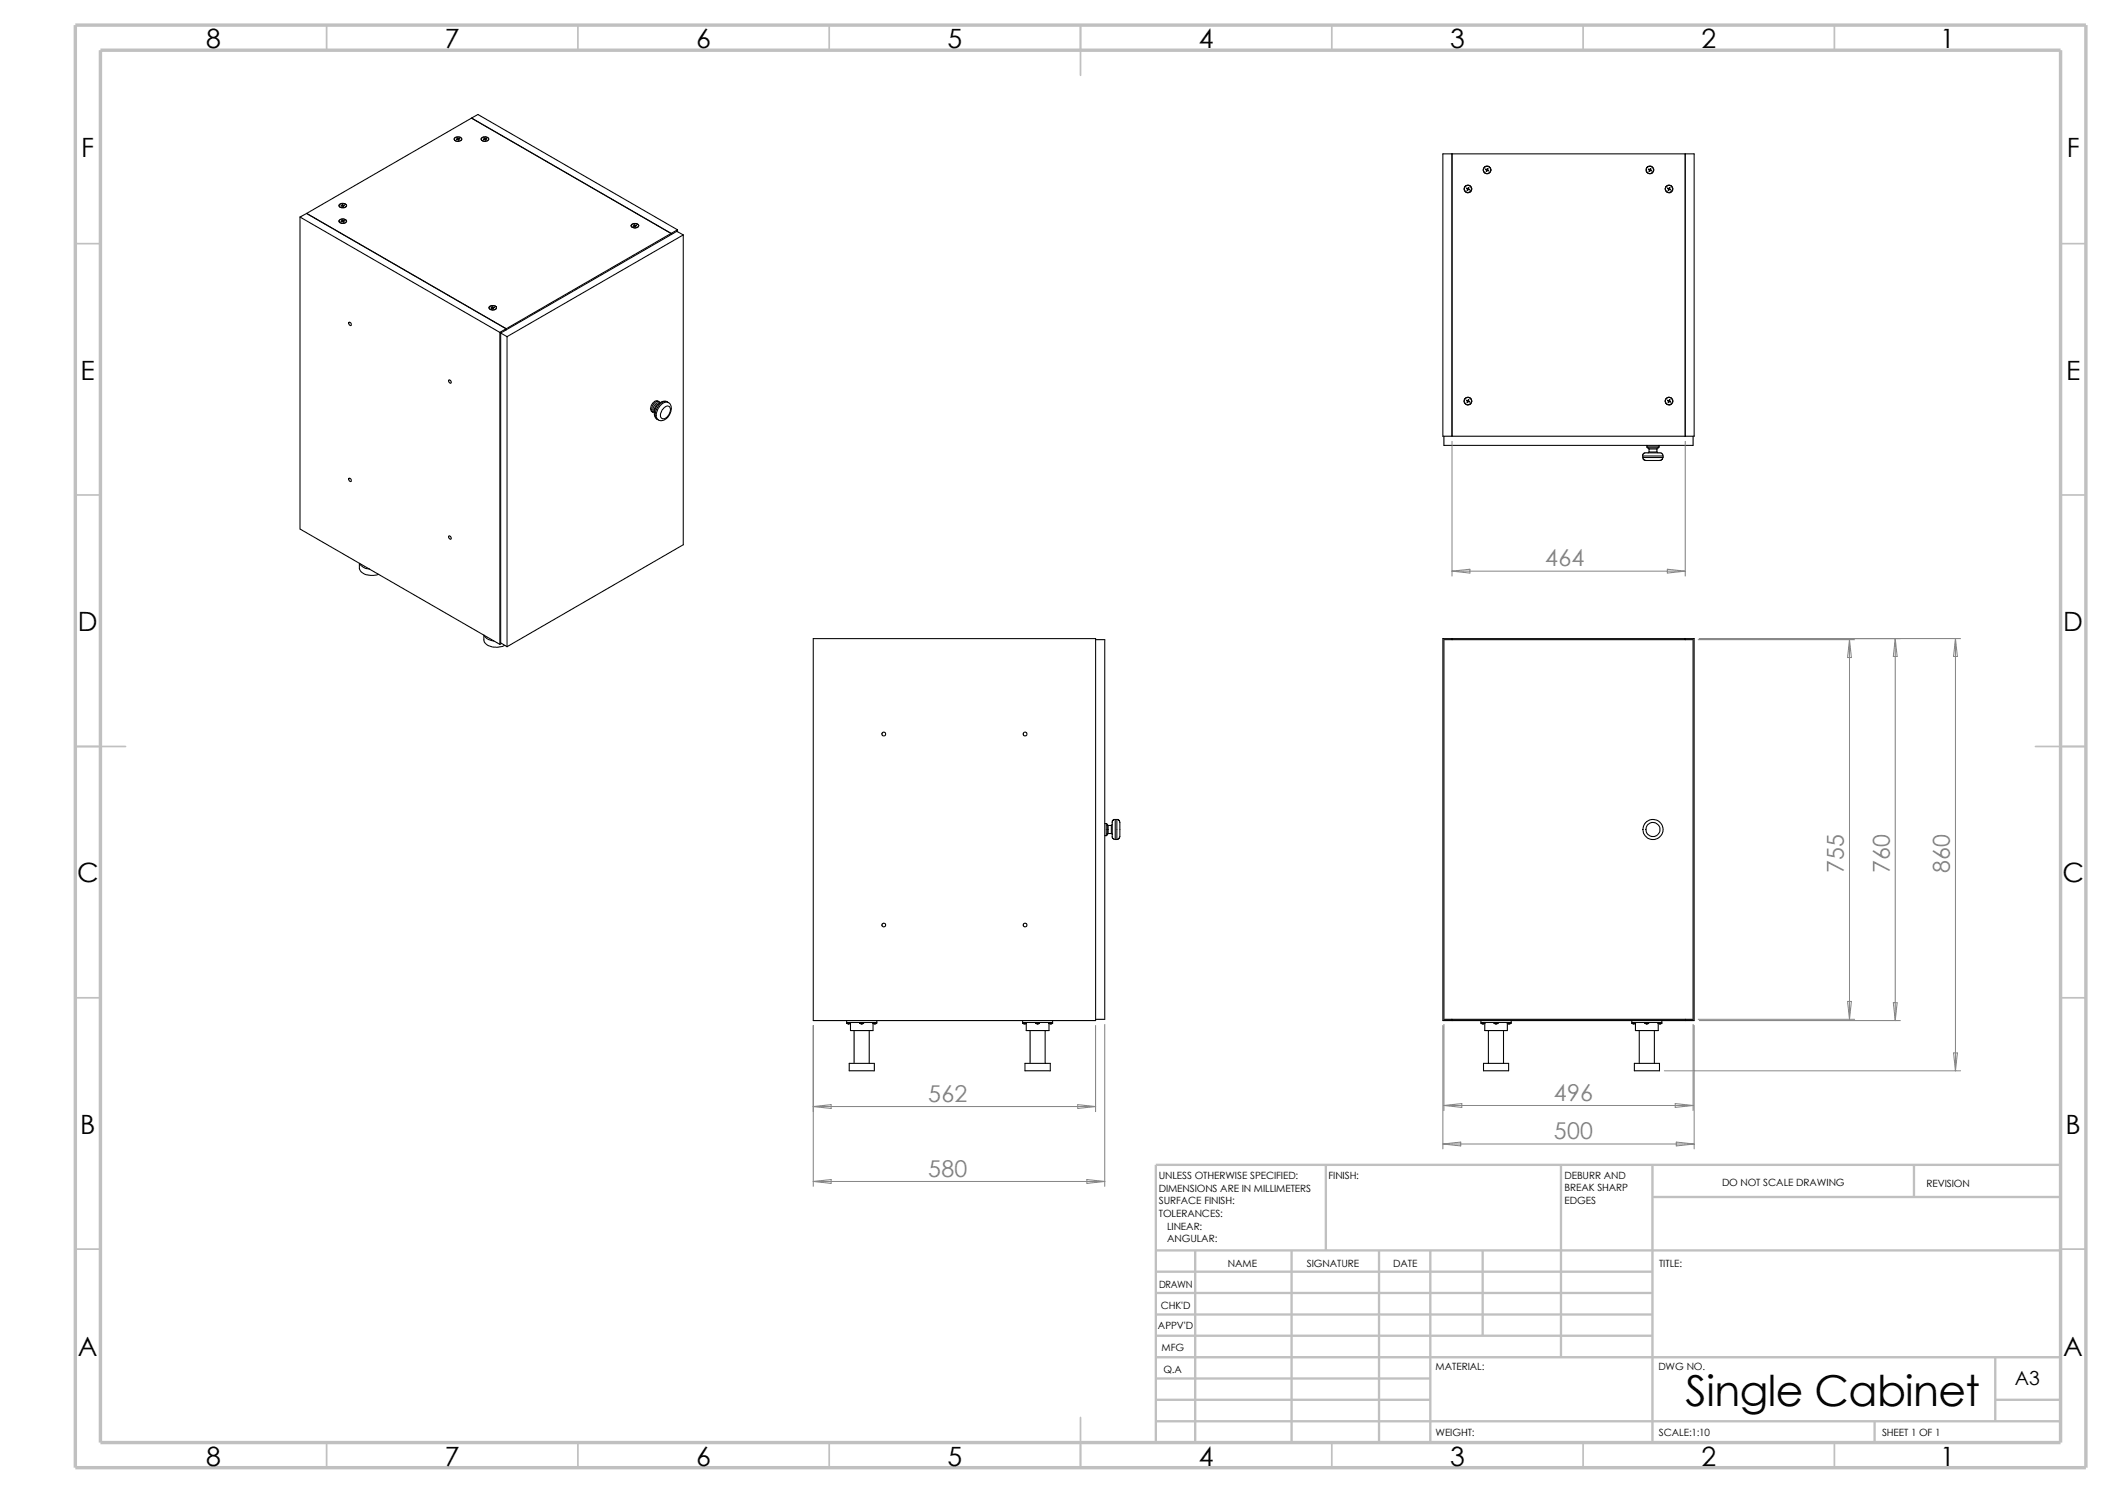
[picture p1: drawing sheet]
<svg xmlns="http://www.w3.org/2000/svg" width="420mm" height="297mm" viewBox="0 0 420 297" stroke-linecap="round" stroke-linejoin="round" font-family="sans-serif">
<g fill="none" stroke="#c0c0c0" stroke-width=".34">
<path d="M65 5v5M115 5v5M165 5v5M215 5v10M265 5v5M315 5v5M365 5v5M15 48.5h5M410 48.5h5M15 98.5h5M410 98.5h5M15 148.5h10"/>
<path d="M405 148.5h10M15 198.5h5M410 198.5h5M15 248.5h5M410 248.5h5M65 287v5M115 287v5M165 287v5M215 282v10M265 287v5M315 287v5M365 287v5"/>
</g>
<g fill="none" stroke="#c0c0c0" stroke-width=".47">
<path d="M263.8 231.7v17.1M310.6 231.7v38.3M328.8 231.7v55.3M328.8 238.1h81.2M380.8 231.7v6.4M410 231.7h-180v55.3M230 248.8h180M230 257.2h98.8M230 253h98.8M237.8 248.8v38.2M257 248.8v38.2M274.4 248.8v38.2"/>
<path d="M284.6 248.8v38.2M295 248.8v16.9M230 261.5h98.8M230 274.2h54.6M230 270h180M230 265.7h98.8M230 278.5h54.6M397 270v12.7M397 278.5h13M230 282.7h180M373 282.7v4.3"/>
</g>
<path d="M15 5h400v287h-400zM20 10h390v277h-390z" fill="none" stroke="#c0c0c0" stroke-width=".68" stroke-linecap="butt"/>
<g fill="none" stroke="#000" stroke-width=".21">
<path d="M90.4 27.5l.1-.1a.79 .79 0 0 1 1.3 .4l-.1 .1a.94 .94 0 0 1-1.4-.3zM90.5 27.4l.2-.1a.7 .7 0 0 1 1.1 .5 .83 .83 0 0 1-1.4-.2zM91 27.5l.1 .1M91 27.5v.1M91.1 27.6l-.3 .2 .3-.1M91.1 27.7l.1 .2M91.1 27.6v.1M91.1 27.6h.3l-.2 .1M91.1 27.6v.2M91.2 27.7v.2M93.8 23.5l-32.8 19M93.8 23.5l39.7 22.9"/>
<path d="M93.8 23.5l1.3-.7 39.7 22.9M95.8 27.6a.91 .91 0 0 1 1.4 0 .86 .86 0 0 1-1.5 0zM95.8 27.5l.1-.1a.79 .79 0 0 1 1.3 .4l-.1 .1a.94 .94 0 0 1-1.4-.3zM96.4 27.5l-.2 .3 .4 .1M96.4 27.5l.1 .1M96.4 27.5v.2M96.5 27.6l.1 .3M96.8 27.6h-.3M96.8 27.6l-.2 .3M96.8 27.6h.1M287.1 30.6h50v56.2h-50zM288.9 30.6v56.2"/>
<path d="M291.8 37.4l.2 .1 .2-.2-.1 .3 .3 .2-.3-.1-.2 .1 .1-.2zM295.6 33.7h.2l.2-.2-.1 .3 .3 .1-.1 .1-.2-.1-.2 .2 .1-.3zM328 33.7h.3l.1-.2-.1 .3 .3 .1-.1 .1-.2-.1-.1 .2h-.1l.1-.3zM331.8 37.4l.2 .1 .2-.2-.1 .3 .3 .2-.3-.1-.2 .1 .1-.2zM335.3 30.6v56.2M59.7 43.2l39.7 22.9M59.7 43.2v62l39.7 23M61 42.5l39.7 22.9M61 42.5l-1.3 .7M67.4 43.9l.2-.2a.93 .93 0 0 1 1.4 .3 .84 .84 0 0 1-.8 .5 .84 .84 0 0 1-.8-.6zM67.4 40.8a.92 .92 0 0 1 1.6 .1 .88 .88 0 0 1-1.6-.1zM67.5 40.7a1.01 1.01 0 0 1 1.5 .2 .87 .87 0 0 1-1.6 0z"/>
<path d="M67.6 43.7a.82 .82 0 0 1 1.3 .4 .86 .86 0 0 1-1.5-.1zM68.1 43.8l.1 .2M68.1 43.8l-.2 .3 .3-.1 .2 .2-.2-.2 .3-.1M68.1 40.7v.2M68.1 43.8v.3M68.1 40.7l.1 .2M68.1 40.7v.2l-.2 .1 .5 .1-.2-.2 .3-.1M68.2 40.9v.2M68.2 44v.2M68.5 43.9l-.3 .1M68.5 40.8v.1M68.5 43.9v.1"/>
<path d="M68.5 40.8l-.3 .1M125.6 44.7a.99 .99 0 0 1 1.5 .2 .86 .86 0 0 1-1.5 0zM125.6 44.7l.1-.1a.82 .82 0 0 1 1.3 .4 .86 .86 0 0 1-1.4-.1zM126.2 44.7l.2 .4M126.2 44.7l-.2 .3 .4 .1M126.2 44.7v.3M126.6 44.8l-.2 .1v.2M126.6 44.8l-.2 .1M126.6 44.8v.1M133.5 46.4l-32.8 19M133.5 46.4v.3M134.8 45.7l-1.3 .7"/>
<path d="M134.8 45.7v.4M135.9 46.7l-35 20.3M135.9 46.7v61.7l-35 20.3M135.9 46.7l-1.2-.7-35.1 20.3M69.4 64.2a.34 .34 0 0 1 .4 .1 .34 .34 0 0 1-.1 .5l-.2-.2zM89.3 75.6a.35 .35 0 0 1 .4 .2 .35 .35 0 0 1-.1 .4l-.3-.3zM97.3 61.1l.1-.1a.89 .89 0 0 1 1.4 .3 .82 .82 0 0 1-.8 .4 .82 .82 0 0 1-.7-.5zM97.4 61l.1-.1a.78 .78 0 0 1 1.3 .4 .86 .86 0 0 1-1.5-.2zM98 61v.2l-.3 .1h.3M98 61v.2M98 61v.3M98 61.3l.1 .1"/>
<path d="M98 61.2v.1M98.1 61.3l.1 .1h-.1M98.1 61.3v.1M98.3 61.1l-.2 .2M98.3 61.1l-.3 .1M98.3 61.1v.1M99.4 66.1v62.1M99.6 66.3v61.6l1.3 .8M99.6 66.3l1.3 .7M100.7 65.4v.2M100.7 65.4l-1.3 .7M100.9 67v61.7"/>
<path d="M131.1 79.9l.2 .2M131.1 79.9a.85 .85 0 0 0-1.3 .5 .99 .99 0 0 0 .1 1.6M131.1 79.9a1.26 1.26 0 0 0-1.4 1.4l.2 .7M132.8 80a1.98 1.98 0 0 0-2.5 1.7 1.39 1.39 0 0 0 .5 1.7M132.8 80a1.65 1.65 0 0 0-2.1 1.2 1.61 1.61 0 0 0 .1 2.2M132.8 80l.2 .1M291.8 79.6l.2 .2 .2-.3-.1 .3 .3 .2-.3-.1-.2 .2 .1-.3zM331.8 79.6l.2 .2 .2-.3-.1 .3 .3 .2-.3-.1-.2 .2 .1-.3zM69.4 95.2a.34 .34 0 0 1 .4 .1 .34 .34 0 0 1-.1 .5l-.2-.2zM129.9 82h.3M130.8 83.4l.2 .1M131 80.4a1.02 1.02 0 0 0-.7 1.3"/>
<path d="M131.2 80.2a1.1 1.1 0 0 0-1.3 1.2l.3 .5M132.1 81.1a.73 .73 0 0 1 1.1-.2 .73 .73 0 0 1 .1 1.1 1.51 1.51 0 0 1-1.6 1.3 1.48 1.48 0 0 1 .4-2.2zM133 80.1a1.77 1.77 0 0 1 .1 2.6 1.58 1.58 0 0 1-2.1 .8M133 80.1a1.69 1.69 0 0 0-2 1.1 1.74 1.74 0 0 0 0 2.3M287.3 86.8v1.8h49.5v-1.8M292.7 80.1l-.4 .4h-.5l-.5-.4v-.6l.5-.4h.5l.4 .4v.6M326.8 90.7l.1-.3 .3-.3h3l.5 .1 .2 .5M326.9 91h4M327.7 88.6v.3M327.7 88.9l.2 .2M327.7 88.9h2.4M327.9 89.1l.2 .2"/>
<path d="M327.9 89.1h2M328.1 89.3v.6M328.1 89.9l-.2 .2M328.1 89.3h1.5M329.6 89.3v.6h-1.5M329.7 89.9l.2 .2M329.9 89.1l-.3 .2M330.1 88.9l-.2 .2M330.1 88.6v.3M330.8 91l-.2 .4-.4 .2h-2.8l-.4-.2-.1-.4M330.9 90.7h-4v.3M330.9 90.7v.3"/>
<path d="M71.5 112.1v.9a2.22 2.22 0 0 0 2.5 1.5l1.3-.2M71.5 112.1a2.31 2.31 0 0 0 2 1.1M89.3 106.6a.35 .35 0 0 1 .4 .2 .35 .35 0 0 1-.1 .5l-.3-.3zM96.3 126.4v.9a1.97 1.97 0 0 0 2.2 1.4l1.4-.1 .6-.2M96.3 126.4a2.21 2.21 0 0 0 2 1.1M99.8 128l-.4 .2M161.8 127h56.2v76h-56.2zM218 127.3h1.8v75.5h-1.8M287.1 127h50v76h-50zM287.3 127.3h49.5v75.5h-49.5zM288.9 127v.3M335.3 127v.3"/>
<path d="M219.8 163.8h.3M219.8 166.2h.3M220.1 163.8l.2 .2M220.1 163.8v2.4M220.3 164v2M220.3 166l-.2 .2M220.3 164l.2 .2M220.5 165.9l-.2 .1M220.5 164.2h.6M220.5 164.2v1.6h.6M221.1 165.8l.2 .2M221.1 164.2v1.6"/>
<path d="M221.3 164l-.2 .2M221.9 163l-.4 .1-.2 .5v3l.2 .3 .4 .1M221.9 163v4M221.9 163h.3M221.9 167h.3M222.2 163l.5 .2 .1 .4v2.8l-.1 .3-.5 .3M222.2 163v4M168.4 203v.4h6.1v-.4M168.5 203.5v.1M168.5 203.6h.1M168.5 203.6h.7h-.1M168.6 203.4l-.1 .1"/>
<path d="M168.6 203.6l.2 .1M168.6 203.6h.1M168.8 203.6v.1M168.9 203.6v.1M168.9 203.6l-.1 .1M169 211.5h4.9v1.5h-4.9zM169.1 203.6l-.2 .1M169.1 203.4l.1 .1h-.7M169.1 203.6h.1M169.2 203.4v1.6h4.5v-1.6M169.9 205v6.5M171.1 203.5v.1"/>
<path d="M171.1 203.6h.1M171.1 203.5h.7M171.1 203.6h.7M171.2 203.6h.1M171.2 203.4l-.1 .1M171.2 203.6l.2 .1M171.4 203.6v.1M171.7 203.6l-.3 .1M171.7 203.6h.1M171.7 203.4l.1 .1M171.8 203.6h-.1M171.8 203.5v.1"/>
<path d="M172.9 205v6.5M173.8 203.4l-.1 .1h.7M173.8 203.6l.2 .1M173.8 203.6h.1M174 203.6v.1M174 203.6h.1M174.1 203.6v.1M174.3 203.6h.1M174.3 203.4l.1 .1M174.3 203.6l-.2 .1M174.4 203.6h-.1M174.4 203.5v.1"/>
<path d="M174.4 203.6h-.7h.1M203.5 203v.4h5.9v-.4M203.5 203.5v.1M203.5 203.6h.1M203.5 203.6h.7M203.6 203.6h.1M203.6 203.4l-.1 .1M203.6 203.6l.2 .1M203.8 203.6h.1M203.8 203.6v.1M203.9 203.6v.1M203.9 211.5h5.1v1.5h-5.1z"/>
<path d="M204.1 203.4l.1 .1h-.7M204.1 203.6h.1M204.1 203.6l-.2 .1M204.2 203.4v1.6h4.5v-1.6M204.2 203.6h-.1M204.9 205v6.5M206.1 203.5h.7M206.1 203.6h.7M206.1 203.5v.1M206.1 203.6h.1M206.2 203.6h.1M206.2 203.4l-.1 .1"/>
<path d="M206.2 203.6l.2 .1M206.4 203.6v.1M206.4 203.7h.1M206.5 203.6v.1M206.7 203.6l-.2 .1M206.7 203.6h.1M206.7 203.4l.1 .1M206.8 203.5v.1M206.8 203.6h-.1M207.9 205v6.5M208.7 203.6h.1M208.7 203.6h.7"/>
<path d="M208.8 203.4l-.1 .1h.7M208.8 203.6h.1M208.8 203.6l.2 .1M209 203.6v.1M209 203.6h.1M209.1 203.6v.1M209.3 203.6h.1M209.3 203.6l-.2 .1M209.3 203.4l.1 .1M209.4 203.6h-.1M209.4 203.5v.1M288.9 202.8v.2"/>
<path d="M294.6 203v.4h6.1v-.4M294.7 203.6h.7h-.1M294.7 203.5v.1M294.7 203.6h.1M294.8 203.6h.1M294.8 203.4l-.1 .1M294.8 203.6l.2 .1M295 203.6l.1 .1M295 203.7h.1M295 203.6v.1M295.1 203.6v.1M295.1 211.5h5v1.5h-5z"/>
<path d="M295.3 203.4l.1 .1h-.7M295.3 203.6h.1M295.3 203.6l-.2 .1M295.4 203.4v1.6h4.5v-1.6M296.1 205v6.5M297.3 203.5v.1M297.3 203.6h.1M297.3 203.5h.7M297.3 203.6h.7M297.4 203.6l.2 .1M297.4 203.6h.1M297.4 203.4l-.1 .1"/>
<path d="M297.6 203.7h.1M297.6 203.6h.1M297.6 203.6v.1M297.7 203.6v.1M297.9 203.6h.1M297.9 203.6l-.2 .1M297.9 203.4l.1 .1M298 203.6h-.1M298 203.5v.1M299.1 205v6.5M300 203.4l-.1 .1h.7M300 203.6l.1 .1"/>
<path d="M300 203.6h.1M300.1 203.7h.1M300.2 203.6v.1M300.3 203.6v.1M300.3 203.6l-.1 .1M300.5 203.6l-.2 .1M300.5 203.6h.1M300.5 203.4l.1 .1M300.6 203.5v.1M300.6 203.6h-.1M300.6 203.6h-.7h.1M324.7 203v.4h5.9v-.4"/>
<path d="M324.7 203.5v.1M324.7 203.6h.7M324.7 203.6h.1M324.8 203.4l-.1 .1M324.8 203.6l.2 .1M324.8 203.6h.1M325 203.6v.1M325 203.6h.1M325.1 203.6v.1M325.2 211.5h5v1.5h-5zM325.3 203.4l.1 .1h-.7M325.3 203.6h.1"/>
<path d="M325.3 203.6l-.2 .1M325.4 203.4v1.6h4.5v-1.6M325.4 203.6h-.1M326.1 205v6.5M327.3 203.5v.1M327.3 203.6h.1M327.3 203.5h.7M327.3 203.6h.7M327.4 203.6h.1M327.4 203.4l-.1 .1M327.4 203.6l.2 .1M327.6 203.6v.1"/>
<path d="M327.6 203.6l.1 .1M327.7 203.6v.1M327.9 203.6h.1M327.9 203.4l.1 .1M327.9 203.6l-.2 .1M328 203.6h-.1M328 203.5v.1M329.1 205v6.5M329.9 203.6h.1M329.9 203.6h.7M330 203.4l-.1 .1h.7M330 203.6h.1"/>
<path d="M330 203.6l.2 .1M330.2 203.6h.1M330.2 203.6v.1M330.3 203.6v.1M330.5 203.6l-.2 .1M330.5 203.6h.1M330.5 203.4l.1 .1M330.6 203.6h-.1M330.6 203.5v.1M335.3 202.8v.2"/>
<circle cx="292" cy="37.6" r=".71"/>
<circle cx="292.1" cy="37.6" r=".75"/>
<circle cx="295.9" cy="33.8" r=".74"/>
<circle cx="295.9" cy="33.8" r=".76"/>
<circle cx="328.3" cy="33.8" r=".74"/>
<circle cx="328.3" cy="33.8" r=".75"/>
<circle cx="332.1" cy="37.6" r=".71"/>
<circle cx="332.1" cy="37.6" r=".76"/>
<circle cx="292.1" cy="79.8" r=".75"/>
<circle cx="332.1" cy="79.8" r=".74"/>
<circle cx="332.1" cy="79.8" r=".77"/>
<circle cx="175.8" cy="146" r=".38"/>
<circle cx="204" cy="146" r=".38"/>
<circle cx="328.9" cy="165" r="1.4"/>
<circle cx="328.9" cy="165" r="2.01"/>
<circle cx="175.8" cy="184" r=".36"/>
<circle cx="203.9" cy="184" r=".36"/>
</g>
<g fill="none" stroke="#808080" stroke-width=".2">
<path d="M288.9 87.8v26.8M335.3 87.8v26.8M288.9 113.6h46.4M288.9 113.6l3.5-.4v.8zM331.7 113.2l3.6 .4-3.6 .4zM337.9 127.3h31.1M338.1 127h52M368 127.3l.3 3.5h-.7zM368 127.3v75.5M377.1 127l.3 3.6h-.7zM377.1 127v76M389 127v86"/>
<path d="M389 127l.4 3.6h-.7zM367.6 199.2h.7l-.3 3.6zM376.7 199.5h.7l-.3 3.5zM161.8 204v32M214.4 219.8l3.6 .3-3.6 .4zM218 204v17.1M219.8 203.8v32.2M287.1 204v24.6M287.3 203.8v17.1M287.3 219.9h49.5M287.3 219.9l3.5-.4v.8zM331.1 213h59"/>
<path d="M333.3 219.5l3.5 .4-3.5 .4zM336.8 203.8v17.1M337.1 204v24.6M337.9 202.8h31.1M338.1 203h40M388.7 209.5h.7l-.4 3.5zM161.8 220.1h56.2M161.8 220.1l3.6-.3v.7zM161.8 235l3.6-.3v.7zM161.8 235h58M216.2 234.7l3.6 .3-3.6 .4zM287.1 227.6h50"/>
<path d="M287.1 227.6l3.5-.4v.8zM333.5 227.2l3.6 .4-3.6 .4z"/>
</g>
<text font-size="8.5" x="335.4" y="279.7">Single Cabinet</text>
<g font-size="5.3">
<text x="41" y="9.6">8</text>
<text x="88.5" y="9.6">7</text>
<text x="138.5" y="9.6">6</text>
<text x="188.5" y="9.6">5</text>
<text x="238.5" y="9.6">4</text>
<text x="288.5" y="9.6">3</text>
<text x="338.5" y="9.6">2</text>
<text x="386" y="9.6">1</text>
<text x="16.2" y="31.3">F</text>
<text x="411.2" y="31.3">F</text>
<text x="16" y="75.6">E</text>
<text x="411" y="75.6">E</text>
<text x="15.5" y="125.6">D</text>
<text x="410.5" y="125.6">D</text>
<text x="15.3" y="175.6">C</text>
<text x="410.3" y="175.6">C</text>
<text x="16" y="225.6">B</text>
<text x="411" y="225.6">B</text>
<text x="15.5" y="269.8">A</text>
<text x="410.5" y="269.8">A</text>
<text x="41" y="291.6">8</text>
<text x="88.5" y="291.6">7</text>
<text x="138.5" y="291.6">6</text>
<text x="188.5" y="291.6">5</text>
<text x="238.5" y="291.6">4</text>
<text x="288.5" y="291.6">3</text>
<text x="338.5" y="291.6">2</text>
<text x="386" y="291.6">1</text>
</g>
<g font-size="4.6" fill="#808080">
<text x="307.4" y="112.7">464</text>
<text x="366.9" y="173.7" transform="rotate(-90 366.9 173.7)">755</text>
<text x="376" y="173.7" transform="rotate(-90 376 173.7)">760</text>
<text x="387.9" y="173.7" transform="rotate(-90 387.9 173.7)">860</text>
<text x="184.7" y="219.2">562</text>
<text x="309.2" y="219">496</text>
<text x="309.2" y="226.7">500</text>
<text x="184.7" y="234.1">580</text>
</g>
<text font-size="3.9" x="400.9" y="275.5">A3</text>
<g font-size="2">
<text x="230.5" y="234.6">UNLESS OTHERWISE SPECIFIED:</text>
<text x="230.5" y="237.1">DIMENSIONS ARE IN MILLIMETERS</text>
<text x="230.5" y="239.6">SURFACE FINISH:</text>
<text x="264.3" y="234.6">FINISH:</text>
<text x="311.3" y="239.5">EDGES</text>
<text x="311.3" y="234.5">DEBURR AND</text>
<text x="311.3" y="237">BREAK SHARP</text>
<text x="342.6" y="236">DO NOT SCALE DRAWING</text>
<text x="383.3" y="236.2">REVISION</text>
<text x="230.5" y="242.1">TOLERANCES:</text>
<text x="232.2" y="244.6">LINEAR:</text>
<text x="232.2" y="247.1">ANGULAR:</text>
<text x="260" y="252">SIGNATURE</text>
<text x="277.2" y="252">DATE</text>
<text x="330.1" y="252">TITLE:</text>
<text x="230.6" y="256.2">DRAWN</text>
<text x="244.3" y="252.1">NAME</text>
<text x="230.9" y="260.4">CHK'D</text>
<text x="230.4" y="264.5">APPV'D</text>
<text x="231.1" y="268.8">MFG</text>
<text x="231.5" y="273.1">Q.A</text>
<text x="285.6" y="272.5">MATERIAL:</text>
<text x="329.9" y="272.5">DWG NO.</text>
<text x="285.6" y="285.6">WEIGHT:</text>
<text x="330" y="285.6">SCALE:1:10</text>
<text x="374.4" y="285.6">SHEET 1 OF 1</text>
</g>
</svg>
